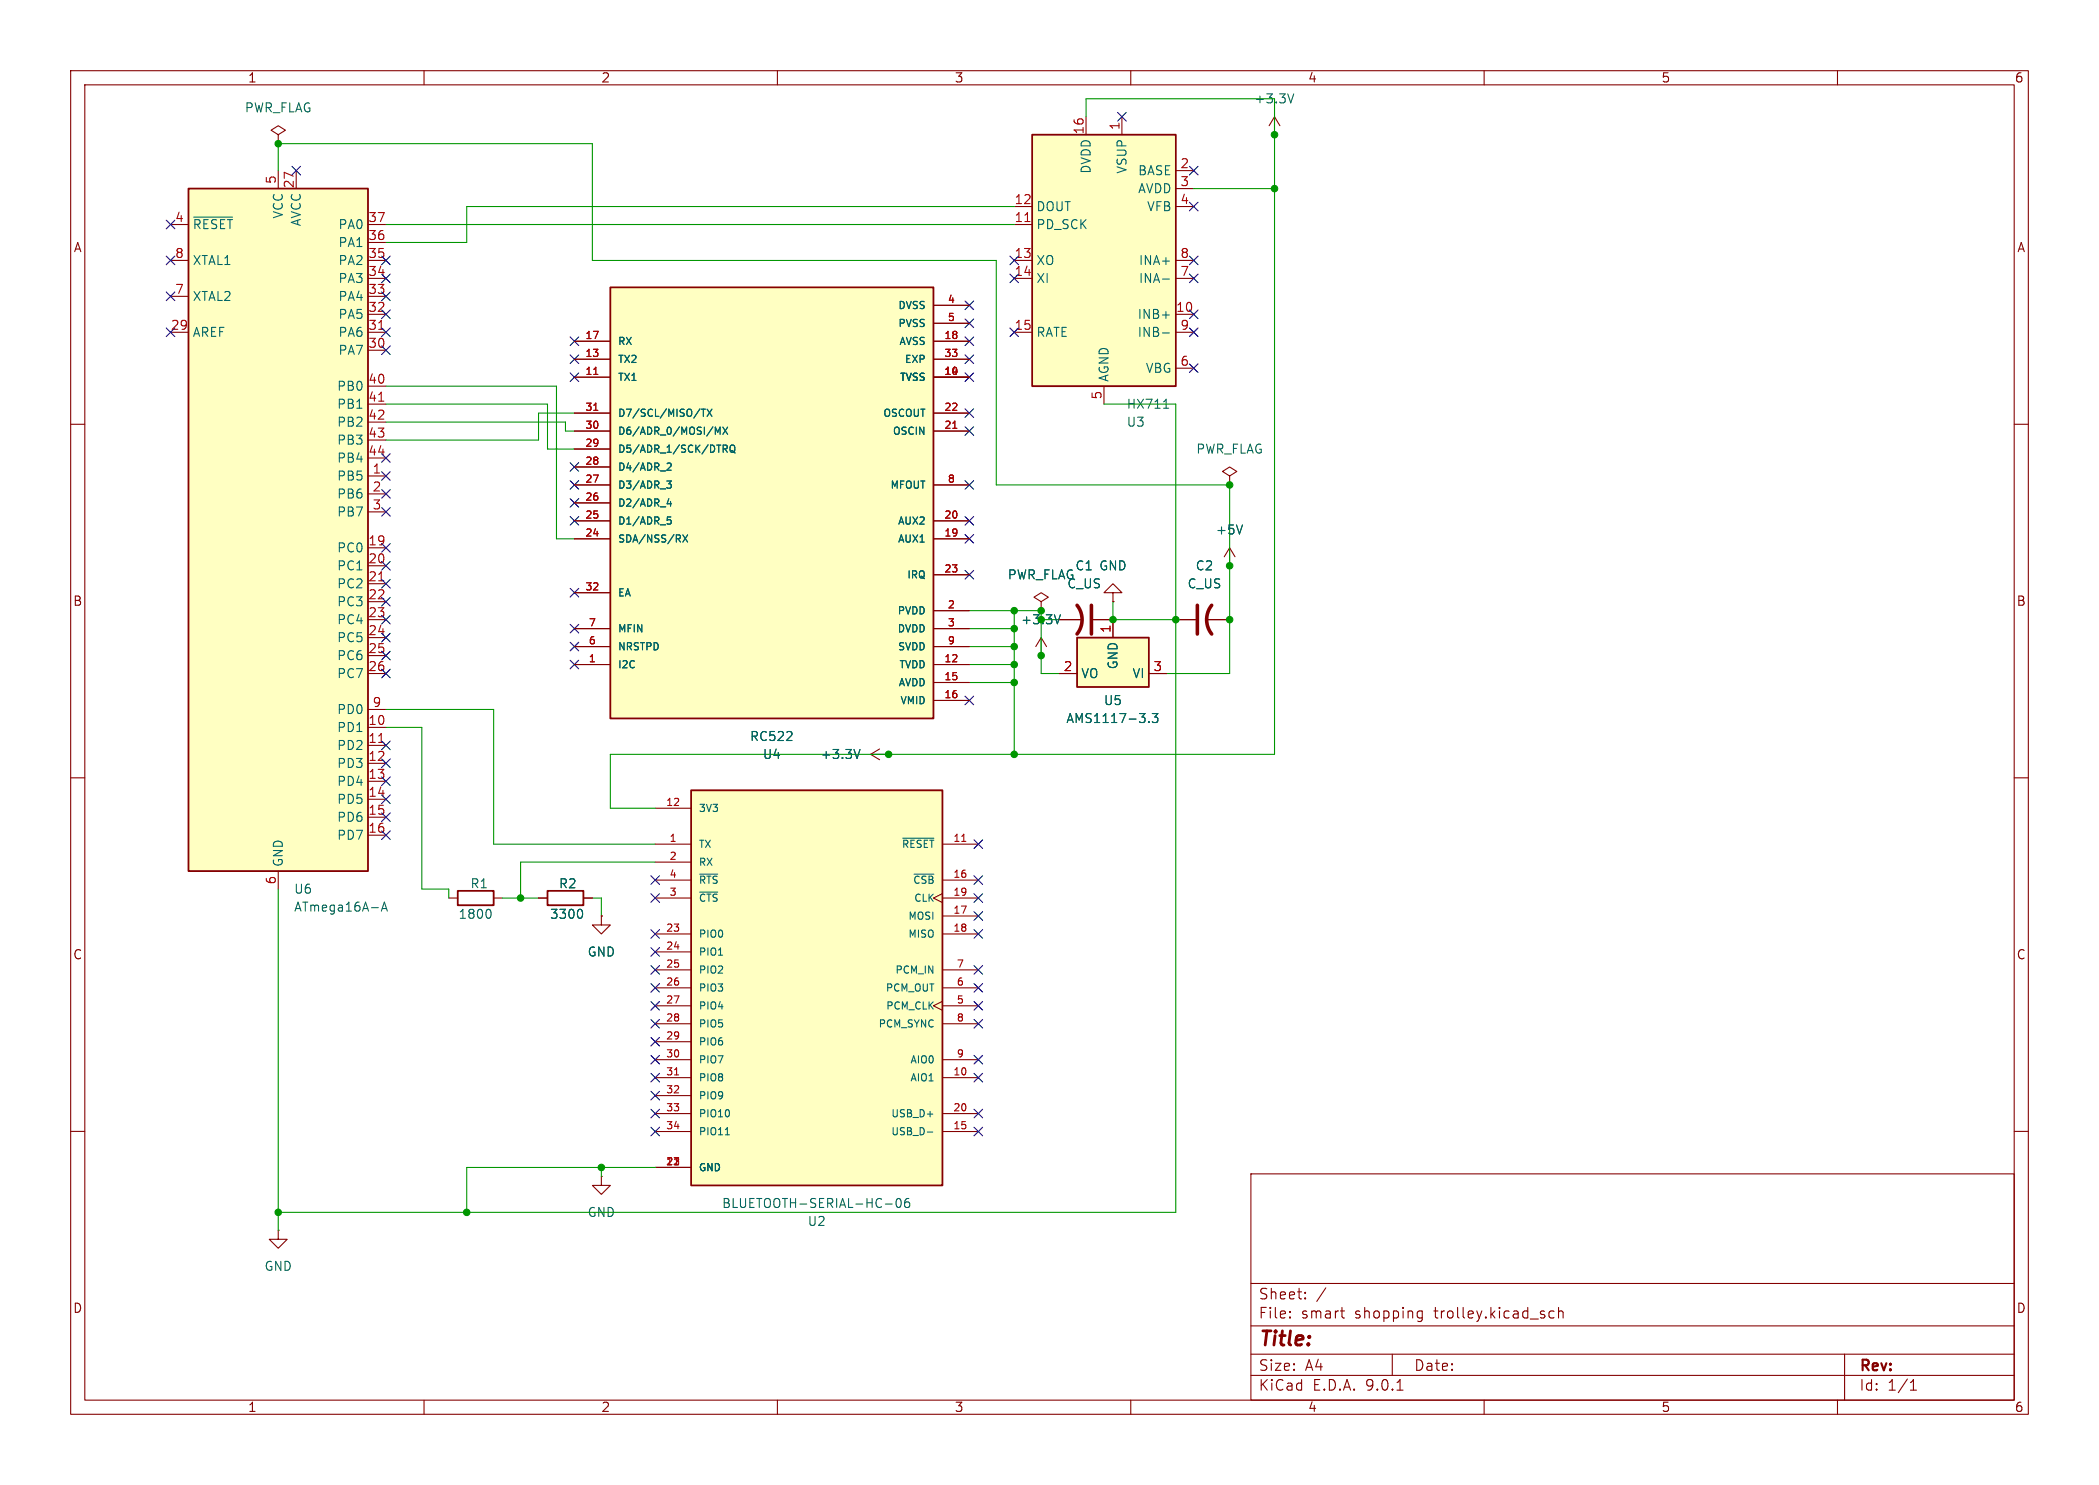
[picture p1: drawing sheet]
<svg xmlns="http://www.w3.org/2000/svg" width="297mm" height="210mm" viewBox="0 0 297 210" stroke-linecap="round" stroke-linejoin="round" font-family="sans-serif">
<g fill="none" stroke="#840000" stroke-width=".15">
<path d="M10 10h277v190h-277zM12 12h273v186h-273zM60 10v2M110 10v2M160 10v2M210 10v2M260 10v2M10 60h2M285 60h2M10 110h2M285 110h2M10 160h2"/>
<path d="M177 166h108v32h-108zM285 160h2M60 198v2M110 198v2M160 198v2M177 194.5h108M177 191.5h108M177 187.5h108M177 181.5h108M182.5 186.3h.1l-.1 .1M182.5 186.3v.1M182.5 185.5v.1"/>
<path d="M182.5 185.5h.1l-.1 .1M184.7 183.6v.1M184.7 183.6h-.1l.1 .1M184.7 182.8v.1M184.7 182.8h-.1l.1 .1M187.6 182.1l-1.3 2M189.7 185.4h.5M190 186.3l.2 .1M197 191.5v3M197.7 196.6h.8M200.8 185.4l.4 .1M201.2 186.3l-.4 .1"/>
<path d="M201.2 185.4v1.2a.41 .41 0 0 1-.5 .3M210 198v2M219.9 185.5l-.4-.1-.3 .3v.4l.1 .2 .2 .1 .4-.1M220.5 185.5a.37 .37 0 0 1 .7 .1v.8M220.5 184.9v1.5M260 198v2M261 191.5v6.5M270.3 196.6h.9M270.3 195.5l.4-.4v1.5"/>
</g>
<path d="M97.8 111.8h35.5v55.8h-35.5z" fill="#ffffc2"/>
<path d="M97.8 111.8h35.5v55.8h-35.5zM64.8 126h5v2h-5zM77.5 126h5v2h-5z" fill="none" stroke="#840000" stroke-width=".25"/>
<g fill="none" stroke="#840000" stroke-width=".15">
<path d="M39.4 19.1l1-.7-1-.6-1 .6 1 .7v1.2M39.4 20.3h.1M174 77.5l-.8 1.2M174 77.5l.8 1.2M174 77.5v2.5M166.4 87.6h2.8M170.7 87.6h3.3M174 80h.1M92.7 119.4h5.1M92.7 114.3h5.1M133.3 119.4h5.1M63.5 127h1.3"/>
<path d="M69.8 127h1.3M76.2 127h1.3M82.5 127h1.3M85.1 129.5v1.3h1.3l-1.3 1.3-1.3-1.3h1.3M85.1 129.5h.1M92.7 124.5h5.1M92.7 127h5.1M92.7 132.1h5.1M92.7 137.2h5.1M92.7 139.7h5.1M92.7 121.9h5.1M92.7 134.6h5.1"/>
<path d="M133.3 126.4l-1.2 .6 1.2 .6M133.3 124.5h5.1M133.3 127h5.1M133.3 129.5h5.1M133.3 132.1h5.1M133.3 137.2h5.1M133.3 139.7h5.1M92.7 142.2h5.1M92.7 144.8h5.1M92.7 149.9h5.1M92.7 152.4h5.1M92.7 157.5h5.1"/>
<path d="M92.7 147.3h5.1M92.7 154.9h5.1M133.3 141.6l-1.2 .6 1.2 .7M133.3 142.2h5.1M133.3 144.8h5.1M133.3 149.9h5.1M133.3 152.4h5.1M133.3 157.5h5.1M39.4 174v1.3h1.2l-1.2 1.2-1.3-1.2h1.3M39.4 174h.1M85.1 166.4v1.2h1.3l-1.3 1.3-1.3-1.3h1.3M85.1 166.4h.1"/>
<path d="M92.7 160h5.1M92.7 165.1h5.1M133.3 160h5.1"/>
</g>
<g fill="none" stroke="#006464" stroke-width=".15">
<path d="M175.8 74.2l-.4 1.3M127.7 118.5h4.4M69.2 128.6a.79 .79 0 0 1 0 1.3M82.1 128.6a.79 .79 0 0 1 0 1.3M99 123.6h2.6M99 126.2h2.6M129.3 123.6h2.8M131.2 157.6h.8M102.6 160.5h.6M125.3 170.3h.9M127 169.6l.1-.1a.69 .69 0 0 1 .3 1.1l-.2 .2a.69 .69 0 0 1-.3-1.2zM128.6 169.5a.5 .5 0 0 0-.6 .5v.5l.1 .2 .4 .1 .2-.2v-.4l-.1-.2h-.4l-.2 .2"/>
<path d="M131.2 160.1h.8"/>
</g>
<path d="M136.1 119h.6M95.4 152h.6" fill="none" stroke="#a90000" stroke-width=".15"/>
<path d="M169.4 85.6v4.1M171.4 85.6a3.3 3.3 0 0 0 0 4.1" fill="none" stroke="#840000" stroke-width=".51"/>
<path d="M86.4 40.6h45.7v61h-45.7z" fill="#ffffc2"/>
<path d="M86.4 40.6h45.7v61h-45.7z" fill="none" stroke="#840000" stroke-width=".25"/>
<g fill="none" stroke="#840000" stroke-width=".15">
<path d="M81.3 58.4h5.1M81.3 53.3h5.1M81.3 50.8h5.1M81.3 48.3h5.1M132.1 58.4h5.1M132.1 53.3h5.1M132.1 50.8h5.1M132.1 48.3h5.1M132.1 45.7h5.1M132.1 43.2h5.1M81.3 76.2h5.1M81.3 73.7h5.1"/>
<path d="M81.3 71.1h5.1M81.3 68.6h5.1M81.3 66h5.1M81.3 63.5h5.1M81.3 61h5.1M132.1 76.2h5.1M132.1 73.7h5.1M132.1 68.6h5.1M132.1 61h5.1M81.3 94h5.1M81.3 91.4h5.1M81.3 88.9h5.1"/>
<path d="M81.3 83.8h5.1M132.1 94h5.1M132.1 91.4h5.1M132.1 88.9h5.1M132.1 99.1h5.1M132.1 96.5h5.1M132.1 86.4h5.1M132.1 81.3h5.1M123.2 106.7l1.3 .7M123.2 106.7h2.5M124.5 105.9l-1.3 .8M125.7 106.7h.1"/>
</g>
<g fill="none" stroke="#006464" stroke-width=".15">
<path d="M99 57.8l-.8 1.3M99.2 57.9h.6M99.5 57.9v1M100.1 57.9l.6 1M100.7 57.9l-.6 1M94.3 68h.7l-.4 .4 .3 .1 .1 .3-.2 .2h-.3M94.4 73.1h.5M94.5 73.5h.3l.2 .2-.1 .3-.4 .1M94.5 65.5h.4l.1 .3-.7 .7h.7M94.6 70.5l-.2 .7h.6M94.9 70.9v.7M96.6 75.6l.7 1.1"/>
<path d="M97.3 75.6l-.7 1.1M101.2 61.4v-1l.4 .7 .3-.7v1M102.3 60.4l.7 1M102.3 63.5l.5-.1 .1-.1v-.3l-.6-.1v1.1M102.6 63.5l.3 .5M103 60.4l-.7 1M103.4 63l.1-.1a.34 .34 0 0 1 .5 .4v.3a.34 .34 0 0 1-.4 .4 .34 .34 0 0 1-.3-.4v-.3zM103.5 63.7l.5 .4M121.7 106l-.4 1.3"/>
</g>
<path d="M84 58h.6M84 53h.6M134.8 60.6h.6" fill="none" stroke="#a90000" stroke-width=".15"/>
<path d="M26.7 26.7h25.4v96.5h-25.4z" fill="#ffffc2"/>
<path d="M26.7 26.7h25.4v96.5h-25.4z" fill="none" stroke="#840000" stroke-width=".25"/>
<g fill="none" stroke="#840000" stroke-width=".15">
<path d="M24.1 31.8h2.6M24.1 36.8h2.6M39.4 24.1v2.6M41.9 24.1v2.6M52.1 31.8h2.5M52.1 36.8h2.5M52.1 34.3h2.5M52.1 39.4h2.5M24.1 41.9h2.6M24.1 47h2.6M52.1 41.9h2.5M52.1 47h2.5"/>
<path d="M52.1 44.5h2.5M52.1 49.5h2.5M52.1 54.6h2.5M52.1 57.2h2.5M52.1 59.7h2.5M52.1 62.2h2.5M52.1 64.8h2.5M52.1 67.3h2.5M52.1 69.9h2.5M52.1 72.4h2.5M52.1 77.5h2.5M174 67.3l1-.6-1-.7-1 .7 1 .6v1.3"/>
<path d="M174 68.6h.1M52.1 80h2.5M52.1 82.6h2.5M52.1 85.1h2.5M52.1 87.6h2.5M52.1 90.2h2.5M52.1 92.7h2.5M52.1 95.3h2.5M52.1 100.3h2.5M52.1 102.9h2.5M52.1 105.4h2.5M52.1 108h2.5"/>
<path d="M52.1 110.5h2.5M52.1 113h2.5M52.1 115.6h2.5M52.1 118.1h2.5M39.4 123.2v2.5"/>
</g>
<path d="M27.4 30.7h5.5M54 128.8l.4-1.2 .4 1.2M54.1 128.5h.6" fill="none" stroke="#006464" stroke-width=".15"/>
<path d="M53.6 46.6h.7M53.6 56.7h.7M53.6 82.1h.7M53.6 105h.7" fill="none" stroke="#a90000" stroke-width=".15"/>
<path d="M152.4 90.2h10.2v7h-10.2z" fill="#ffffc2"/>
<path d="M152.4 90.2h10.2v7h-10.2z" fill="none" stroke="#840000" stroke-width=".25"/>
<path d="M147.3 92.7h.1M147.3 85.1l1-.6-1-.7-1 .7 1 .6v1.3M147.3 86.4h.1M147.3 90.2l-.7 1.2M147.3 90.2l.8 1.2M147.3 90.2v2.5M149.9 95.3h2.5M157.5 87.6v2.6M162.6 95.3h2.5" fill="none" stroke="#840000" stroke-width=".15"/>
<path d="M150 86.9l-.4 1.3M162.6 102.1v.1M163 100.9h.8l-.4 .5 .4 .1v.6l-.2 .1h-.4l-.2-.1" fill="none" stroke="#006464" stroke-width=".15"/>
<path d="M146 19.1h20.4v35.5h-20.4z" fill="#ffffc2"/>
<path d="M146 19.1h20.4v35.5h-20.4z" fill="none" stroke="#840000" stroke-width=".25"/>
<g fill="none" stroke="#840000" stroke-width=".15">
<path d="M153.7 16.5v2.6M158.7 16.5v2.6M180.3 19.1h.1M180.3 16.5l-.7 1.3M180.3 16.5l.8 1.3M180.3 16.5v2.6M143.5 29.2h2.5M143.5 36.8h2.5M143.5 39.4h2.5M143.5 31.8h2.5M166.4 24.1h2.5M166.4 26.7h2.5"/>
<path d="M166.4 29.2h2.5M166.4 36.8h2.5M166.4 39.4h2.5M81.3 58.4h5.1M81.3 53.3h5.1M81.3 50.8h5.1M81.3 48.3h5.1M132.1 58.4h5.1M132.1 53.3h5.1M132.1 50.8h5.1M132.1 48.3h5.1M132.1 45.7h5.1"/>
<path d="M132.1 43.2h5.1M143.5 47h2.5M156.2 54.6v2.6M166.4 44.5h2.5M166.4 47h2.5M166.4 52.1h2.5M81.3 76.2h5.1M81.3 73.7h5.1M81.3 71.1h5.1M81.3 68.6h5.1M81.3 66h5.1M81.3 63.5h5.1"/>
<path d="M81.3 61h5.1M132.1 76.2h5.1M132.1 73.7h5.1M132.1 68.6h5.1M132.1 61h5.1M81.3 94h5.1M81.3 91.4h5.1M81.3 88.9h5.1M81.3 83.8h5.1M132.1 94h5.1M132.1 91.4h5.1M132.1 88.9h5.1"/>
<path d="M132.1 99.1h5.1M132.1 96.5h5.1M132.1 86.4h5.1M132.1 81.3h5.1M147.3 86.4h.1M147.3 92.7h.1M149.9 87.6h3.3M149.9 95.3h2.5M154.7 87.6h2.8v2.6M157.5 83.8h1.2l-1.2-1.2-1.3 1.2h1.3v1.3M157.5 85.1h.1M162.6 95.3h2.5"/>
<path d="M166.4 87.6h2.8M170.7 87.6h3.3M174 80h.1M125.7 106.7h.1M76.2 127h1.3M82.5 127h1.3M85.1 129.5h.1"/>
</g>
<g fill="none" stroke="#006464" stroke-width=".15">
<path d="M183.1 13.3l-.5 1.2M164.5 39.5h1M99 57.8l-.8 1.3M99.2 57.9h.6M99.5 57.9v1M100.1 57.9l.6 1M100.7 57.9l-.6 1M164.5 44.5h1M164.5 47.1h1M164.6 57.7h.8M94.3 68h.7l-.4 .4 .3 .1 .1 .3-.2 .2h-.3M94.4 73.1h.5"/>
<path d="M94.5 73.5h.3l.2 .2-.1 .3-.4 .1M94.5 65.5h.4l.1 .3-.7 .7h.7M94.6 70.5l-.2 .7h.6M94.9 70.9v.7M96.6 75.6l.7 1.1M97.3 75.6l-.7 1.1M101.2 61.4v-1l.4 .7 .3-.7v1M102.3 60.4l.7 1M102.3 63.5l.5-.1 .1-.1v-.3l-.6-.1v1.1M102.6 63.5l.3 .5M103 60.4l-.7 1M103.4 63l.1-.1a.34 .34 0 0 1 .5 .4v.3a.34 .34 0 0 1-.4 .4 .34 .34 0 0 1-.3-.4v-.3z"/>
<path d="M103.5 63.7l.5 .4M175.8 74.2l-.4 1.3M150 86.9l-.4 1.3M121.7 106l-.4 1.3M162.6 102.1v.1M163 100.9h.8l-.4 .5 .4 .1v.6l-.2 .1h-.4l-.2-.1M82.1 128.6a.79 .79 0 0 1 0 1.3"/>
</g>
<path d="M145 31.3h.7M84 58h.6M84 53h.6M134.8 60.6h.6" fill="none" stroke="#a90000" stroke-width=".15"/>
<path d="M152.4 85.6a3.3 3.3 0 0 1 0 4.1M154.4 85.6v4.1" fill="none" stroke="#840000" stroke-width=".51"/>
<g fill="none" stroke="#009600" stroke-width=".15">
<path d="M153.7 16.5v-2.5h26.6v92.7h-93.9v7.6h6.3M39.4 24.1v-3.8h44.4v16.5h57.2v31.8h33v26.7h-8.9M54.6 31.8h88.9M143.5 29.2h-77.5v5.1h-11.4M168.9 26.7h11.4M54.6 54.6h24.1v21.6h2.6M54.6 57.2h22.9v6.3h3.8M54.6 59.7h25.4v1.3h1.3M81.3 58.4h-5.1v3.8h-21.6M156.2 57.2h10.2v114.3h-127M137.2 86.4h10.1v8.9h2.6M137.2 94h6.3"/>
<path d="M137.2 96.5h6.3M137.2 88.9h6.3M137.2 91.4h6.3M143.5 86.4v20.3M147.3 87.6h2.6M157.5 85.1v2.5h8.9M54.6 102.9h5.1v22.8h3.8v1.3M54.6 100.3h15.2v19.1h22.9M39.4 125.7v48.3M71.1 127h5.1M83.8 127h1.3v2.5M92.7 121.9h-19v5.1"/>
<path d="M85.1 165.1v1.3M92.7 165.1h-26.7v6.4"/>
</g>
<g fill="none" stroke="#000084" stroke-width=".15">
<path d="M158.1 15.9l1.3 1.2M159.4 15.9l-1.3 1.2M23.5 36.2l1.2 1.2M23.5 31.1l1.2 1.3M24.7 36.2l-1.2 1.2M24.7 31.1l-1.2 1.3M41.3 23.5l1.2 1.2M42.5 23.5l-1.2 1.2M54 38.8l1.2 1.2M54 36.2l1.2 1.2M55.2 38.8l-1.2 1.2M55.2 36.2l-1.2 1.2"/>
<path d="M142.9 38.8l1.2 1.2M142.9 36.2l1.2 1.2M144.1 38.8l-1.2 1.2M144.1 36.2l-1.2 1.2M168.3 36.2l1.2 1.2M168.3 28.6l1.2 1.2M168.3 23.5l1.2 1.2M168.3 38.8l1.2 1.2M169.5 36.2l-1.2 1.2M169.5 28.6l-1.2 1.2M169.5 23.5l-1.2 1.2M169.5 38.8l-1.2 1.2"/>
<path d="M23.5 46.4l1.2 1.2M23.5 41.3l1.2 1.2M24.7 46.4l-1.2 1.2M24.7 41.3l-1.2 1.2M54 48.9l1.2 1.2M54 41.3l1.2 1.2M54 46.4l1.2 1.2M54 43.8l1.2 1.3M55.2 48.9l-1.2 1.2M55.2 41.3l-1.2 1.2M55.2 46.4l-1.2 1.2M55.2 43.8l-1.2 1.3"/>
<path d="M80.7 52.7l1.2 1.2M80.7 47.7l1.2 1.2M80.7 50.2l1.2 1.2M81.9 50.2l-1.2 1.2M81.9 52.7l-1.2 1.2M81.9 47.7l-1.2 1.2M136.6 52.7l1.2 1.2M136.6 50.2l1.2 1.2M136.6 45.1l1.2 1.2M136.6 57.8l1.2 1.2M136.6 47.7l1.2 1.2M136.6 42.6l1.2 1.2"/>
<path d="M137.8 45.1l-1.2 1.2M137.8 52.7l-1.2 1.2M137.8 42.6l-1.2 1.2M137.8 50.2l-1.2 1.2M137.8 57.8l-1.2 1.2M137.8 47.7l-1.2 1.2M142.9 46.4l1.2 1.2M144.1 46.4l-1.2 1.2M168.3 43.8l1.2 1.3M168.3 51.5l1.2 1.2M168.3 46.4l1.2 1.2M169.5 43.8l-1.2 1.3"/>
<path d="M169.5 51.5l-1.2 1.2M169.5 46.4l-1.2 1.2M54 76.9l1.2 1.2M54 79.4l1.2 1.2M54 64.2l1.2 1.2M54 66.7l1.2 1.2M54 69.2l1.2 1.3M54 71.8l1.2 1.2M55.2 76.9l-1.2 1.2M55.2 79.4l-1.2 1.2M55.2 64.2l-1.2 1.2M55.2 66.7l-1.2 1.2"/>
<path d="M55.2 69.2l-1.2 1.3M55.2 71.8l-1.2 1.2M80.7 65.4l1.2 1.2M80.7 68l1.2 1.2M80.7 73.1l1.2 1.2M80.7 70.5l1.2 1.2M81.9 65.4l-1.2 1.2M81.9 68l-1.2 1.2M81.9 73.1l-1.2 1.2M81.9 70.5l-1.2 1.2M136.6 75.6l1.2 1.2M136.6 73.1l1.2 1.2"/>
<path d="M136.6 68l1.2 1.2M136.6 60.4l1.2 1.2M137.8 75.6l-1.2 1.2M137.8 73.1l-1.2 1.2M137.8 68l-1.2 1.2M137.8 60.4l-1.2 1.2M54 92.1l1.2 1.2M54 94.6l1.2 1.3M54 84.5l1.2 1.2M54 81.9l1.2 1.3M54 87l1.2 1.2M54 89.6l1.2 1.2"/>
<path d="M55.2 92.1l-1.2 1.2M55.2 94.6l-1.2 1.3M55.2 84.5l-1.2 1.2M55.2 81.9l-1.2 1.3M55.2 87l-1.2 1.2M55.2 89.6l-1.2 1.2M80.7 90.8l1.2 1.2M80.7 88.3l1.2 1.2M80.7 93.4l1.2 1.2M80.7 83.2l1.2 1.2M81.9 88.3l-1.2 1.2M81.9 83.2l-1.2 1.2"/>
<path d="M81.9 90.8l-1.2 1.2M81.9 93.4l-1.2 1.2M136.6 98.5l1.2 1.2M136.6 80.7l1.2 1.2M137.8 98.5l-1.2 1.2M137.8 80.7l-1.2 1.2M54 104.8l1.2 1.2M54 117.5l1.2 1.2M54 115l1.2 1.2M54 109.9l1.2 1.2M54 107.3l1.2 1.3M54 112.4l1.2 1.2"/>
<path d="M55.2 104.8l-1.2 1.2M55.2 117.5l-1.2 1.2M55.2 115l-1.2 1.2M55.2 109.9l-1.2 1.2M55.2 107.3l-1.2 1.3M55.2 112.4l-1.2 1.2M137.8 118.8l1.2 1.2M139 118.8l-1.2 1.2M92.1 139.1l1.2 1.2M92.1 136.6l1.2 1.2M92.1 134l1.2 1.2M92.1 131.5l1.2 1.2"/>
<path d="M92.1 126.4l1.2 1.2M92.1 123.9l1.2 1.2M93.3 139.1l-1.2 1.2M93.3 136.6l-1.2 1.2M93.3 134l-1.2 1.2M93.3 131.5l-1.2 1.2M93.3 126.4l-1.2 1.2M93.3 123.9l-1.2 1.2M137.8 126.4l1.2 1.2M137.8 131.5l1.2 1.2M137.8 128.9l1.2 1.2M137.8 123.9l1.2 1.2"/>
<path d="M137.8 139.1l1.2 1.2M137.8 136.6l1.2 1.2M139 126.4l-1.2 1.2M139 131.5l-1.2 1.2M139 128.9l-1.2 1.2M139 123.9l-1.2 1.2M139 139.1l-1.2 1.2M139 136.6l-1.2 1.2M92.1 144.2l1.2 1.2M92.1 141.6l1.2 1.2M92.1 149.3l1.2 1.2M92.1 146.7l1.2 1.2"/>
<path d="M92.1 151.8l1.2 1.2M92.1 159.4l1.2 1.2M92.1 154.3l1.2 1.2M92.1 156.9l1.2 1.2M93.3 144.2l-1.2 1.2M93.3 141.6l-1.2 1.2M93.3 149.3l-1.2 1.2M93.3 146.7l-1.2 1.2M93.3 151.8l-1.2 1.2M93.3 159.4l-1.2 1.2M93.3 154.3l-1.2 1.2M93.3 156.9l-1.2 1.2"/>
<path d="M137.8 151.8l1.2 1.2M137.8 156.9l1.2 1.2M137.8 144.2l1.2 1.2M137.8 159.4l1.2 1.2M137.8 149.3l1.2 1.2M137.8 141.6l1.2 1.2M139 151.8l-1.2 1.2M139 156.9l-1.2 1.2M139 144.2l-1.2 1.2M139 159.4l-1.2 1.2M139 149.3l-1.2 1.2M139 141.6l-1.2 1.2"/>
</g>
<g fill="#009600" stroke="#009600" stroke-width=".15">
<circle cx="147.3" cy="92.7" r=".46"/>
<circle cx="143.5" cy="88.9" r=".46"/>
<circle cx="166.4" cy="87.6" r=".46"/>
<circle cx="157.5" cy="87.6" r=".46"/>
<circle cx="143.5" cy="86.4" r=".46"/>
<circle cx="147.3" cy="86.4" r=".46"/>
<circle cx="143.5" cy="106.7" r=".46"/>
<circle cx="125.7" cy="106.7" r=".46"/>
<circle cx="143.5" cy="91.4" r=".46"/>
<circle cx="143.5" cy="94" r=".46"/>
<circle cx="143.5" cy="96.5" r=".46"/>
<circle cx="66" cy="171.5" r=".46"/>
<circle cx="39.4" cy="171.5" r=".46"/>
<circle cx="73.7" cy="127" r=".46"/>
<circle cx="180.3" cy="19.1" r=".46"/>
<circle cx="180.3" cy="26.7" r=".46"/>
<circle cx="174" cy="87.6" r=".46"/>
<circle cx="174" cy="80" r=".46"/>
<circle cx="174" cy="68.6" r=".46"/>
<circle cx="85.1" cy="165.1" r=".46"/>
<circle cx="39.4" cy="20.3" r=".46"/>
</g>
<text font-size="2.8" fill="#840000" x="178" y="190.9">Title:</text>
<g font-size="2.1" fill="#840000">
<text x="178" y="184">Sheet:</text>
<text x="178" y="186.7">File:</text>
<text x="184.1" y="186.7">smart</text>
<text x="191.7" y="186.7">shopping</text>
<text x="203.1" y="186.7">trolley.kicad_sch</text>
<text x="178" y="196.9">KiCad</text>
<text x="178" y="194.1">Size:</text>
<text x="184.7" y="194.1">A4</text>
<text x="185.7" y="196.9">E.D.A.</text>
<text x="193.3" y="196.9">9.0.1</text>
<text x="200" y="194.1">Date:</text>
<text x="263" y="194.3">Rev:</text>
<text x="263" y="196.9">Id:</text>
<text x="267.1" y="196.9">1/1</text>
</g>
<g font-size="1.8" fill="#840000">
<text x="35" y="11.9">1</text>
<text x="85" y="11.9">2</text>
<text x="135" y="11.9">3</text>
<text x="185" y="11.9">4</text>
<text x="235" y="11.9">5</text>
<text x="285" y="11.9">6</text>
<text x="10.3" y="35.9">A</text>
<text x="285.3" y="35.9">A</text>
<text x="10.3" y="85.9">B</text>
<text x="285.3" y="85.9">B</text>
<text x="10.3" y="135.9">C</text>
<text x="285.3" y="135.9">C</text>
<text x="10.3" y="185.9">D</text>
<text x="285.3" y="185.9">D</text>
<text x="35" y="199.9">1</text>
<text x="85" y="199.9">2</text>
<text x="135" y="199.9">3</text>
<text x="185" y="199.9">4</text>
<text x="235" y="199.9">5</text>
<text x="285" y="199.9">6</text>
</g>
<g font-size="1.8" fill="#006464">
<text x="34.6" y="16.1">PWR_FLAG</text>
<text x="177.4" y="14.8">+3.3V</text>
<text x="154.5" y="24.7" transform="rotate(-90 154.5 24.7)">DVDD</text>
<text x="159.6" y="24.7" transform="rotate(-90 159.6 24.7)">VSUP</text>
<text x="160.9" y="27.5">AVDD</text>
<text x="160.9" y="25">BASE</text>
<text x="27.2" y="32.6">~{RESET}</text>
<text x="40.2" y="31" transform="rotate(-90 40.2 31)">VCC</text>
<text x="42.8" y="32.1" transform="rotate(-90 42.8 32.1)">AVCC</text>
<text x="47.8" y="32.6">PA0</text>
<text x="47.8" y="35.2">PA1</text>
<text x="146.6" y="30.1">DOUT</text>
<text x="146.6" y="32.6">PD_SCK</text>
<text x="162.2" y="30.1">VFB</text>
<text x="27.2" y="37.7">XTAL1</text>
<text x="47.8" y="37.7">PA2</text>
<text x="47.8" y="40.2">PA3</text>
<text x="146.6" y="37.7">XO</text>
<text x="146.6" y="40.2">XI</text>
<text x="161.1" y="37.7">INA+</text>
<text x="161.1" y="40.2">INA-</text>
<text x="27.2" y="42.8">XTAL2</text>
<text x="27.2" y="47.9">AREF</text>
<text x="47.8" y="42.8">PA4</text>
<text x="47.8" y="45.3">PA5</text>
<text x="47.8" y="47.9">PA6</text>
<text x="146.6" y="47.9">RATE</text>
<text x="160.9" y="45.3">INB+</text>
<text x="160.9" y="47.9">INB-</text>
<text x="47.8" y="50.4">PA7</text>
<text x="162" y="52.9">VBG</text>
<text x="47.6" y="55.5">PB0</text>
<text x="47.6" y="58">PB1</text>
<text x="157.1" y="54.1" transform="rotate(-90 157.1 54.1)">AGND</text>
<text x="159.3" y="58">HX711</text>
<text x="47.6" y="60.6">PB2</text>
<text x="47.6" y="63.1">PB3</text>
<text x="47.6" y="65.6">PB4</text>
<text x="159.3" y="60.6">U3</text>
<text x="169.2" y="64.4">PWR_FLAG</text>
<text x="47.6" y="68.2">PB5</text>
<text x="47.6" y="70.7">PB6</text>
<text x="47.6" y="73.3">PB7</text>
<text x="172" y="75.8">+5V</text>
<text x="47.6" y="78.3">PC0</text>
<text x="47.6" y="80.9">PC1</text>
<text x="47.6" y="83.4">PC2</text>
<text x="142.5" y="82.1">PWR_FLAG</text>
<text x="150.9" y="83.4">C_US</text>
<text x="152.1" y="80.9">C1 GND</text>
<text x="167.9" y="83.4">C_US</text>
<text x="169.1" y="80.9">C2</text>
<text x="47.6" y="86">PC3</text>
<text x="47.6" y="88.5">PC4</text>
<text x="47.6" y="91">PC5</text>
<text x="47.6" y="93.6">PC6</text>
<text x="158.3" y="94.8" transform="rotate(-90 158.3 94.8)">GND</text>
<text x="47.6" y="96.1">PC7</text>
<text x="47.6" y="101.2">PD0</text>
<text x="152.9" y="96.1">VO</text>
<text x="156.1" y="99.9">U5</text>
<text x="160.2" y="96.1">VI</text>
<text x="47.6" y="103.7">PD1</text>
<text x="47.6" y="106.3">PD2</text>
<text x="106" y="105">RC522</text>
<text x="107.8" y="107.5">U4</text>
<text x="116" y="107.5">+3.3V</text>
<text x="150.8" y="102.5">AMS1117-3.3</text>
<text x="47.6" y="108.8">PD3</text>
<text x="47.6" y="111.4">PD4</text>
<text x="47.6" y="113.9">PD5</text>
<text x="47.6" y="116.4">PD6</text>
<text x="47.6" y="119">PD7</text>
<text x="40.2" y="122.7" transform="rotate(-90 40.2 122.7)">GND</text>
<text x="66.5" y="125.8">R1</text>
<text x="79" y="125.8">R2</text>
<text x="41.5" y="129.1">ATmega16A-A</text>
<text x="41.5" y="126.6">U6</text>
<text x="64.8" y="130.1">1800</text>
<text x="77.7" y="130.1">3300</text>
<text x="83.1" y="135.5">GND</text>
<text x="83.1" y="172.3">GND</text>
<text x="102.1" y="171">BLUETOOTH-SERIAL-HC-06</text>
<text x="114.2" y="173.6">U2</text>
<text x="37.3" y="179.9">GND</text>
</g>
<g font-size="1.8" fill="#a90000">
<text x="153.4" y="19.1" transform="rotate(-90 153.4 19.1)">16</text>
<text x="158.5" y="18.5" transform="rotate(-90 158.5 18.5)">1</text>
<text x="166.9" y="23.9">2</text>
<text x="39.1" y="26.1" transform="rotate(-90 39.1 26.1)">5</text>
<text x="41.7" y="26.7" transform="rotate(-90 41.7 26.7)">27</text>
<text x="143.5" y="29">12</text>
<text x="166.9" y="26.4">3</text>
<text x="166.9" y="29">4</text>
<text x="24.7" y="31.5">4</text>
<text x="52" y="31.5">37</text>
<text x="52" y="34">36</text>
<text x="143.5" y="31.5">11</text>
<text x="24.7" y="36.6">8</text>
<text x="24.7" y="41.7">7</text>
<text x="52" y="36.6">35</text>
<text x="52" y="39.1">34</text>
<text x="52" y="41.7">33</text>
<text x="143.5" y="36.6">13</text>
<text x="143.5" y="39.1">14</text>
<text x="166.9" y="36.6">8</text>
<text x="166.9" y="39.1">7</text>
<text x="24.1" y="46.7">29</text>
<text x="52" y="44.2">32</text>
<text x="52" y="46.7">31</text>
<text x="143.5" y="46.7">15</text>
<text x="166.3" y="44.2">10</text>
<text x="166.9" y="46.7">9</text>
<text x="52" y="49.3">30</text>
<text x="166.9" y="51.8">6</text>
<text x="52" y="54.4">40</text>
<text x="52" y="56.9">41</text>
<text x="52" y="59.4">42</text>
<text x="156" y="56.6" transform="rotate(-90 156 56.6)">5</text>
<text x="52" y="62">43</text>
<text x="52" y="64.5">44</text>
<text x="52.6" y="67.1">1</text>
<text x="52.6" y="69.6">2</text>
<text x="52" y="77.2">19</text>
<text x="52.6" y="72.1">3</text>
<text x="52" y="79.8">20</text>
<text x="52" y="82.3">21</text>
<text x="52" y="84.8">22</text>
<text x="52" y="87.4">23</text>
<text x="52" y="89.9">24</text>
<text x="157.2" y="89.6" transform="rotate(-90 157.2 89.6)">1</text>
<text x="52" y="92.5">25</text>
<text x="52" y="95">26</text>
<text x="150.4" y="95">2</text>
<text x="163.1" y="95">3</text>
<text x="52.6" y="100.1">9</text>
<text x="52" y="102.6">10</text>
<text x="52" y="105.2">11</text>
<text x="52" y="107.7">12</text>
<text x="52" y="110.2">13</text>
<text x="52" y="112.8">14</text>
<text x="52" y="115.3">15</text>
<text x="52" y="117.9">16</text>
<text x="39.1" y="125.2" transform="rotate(-90 39.1 125.2)">6</text>
</g>
<text font-size="1.8" fill="#009600" x="144.4" y="88.5">+3.3V</text>
<g font-size="1.4" fill="#006464">
<text x="127" y="46.5">PVSS</text>
<text x="127" y="43.9">DVSS</text>
<text x="87.4" y="51.5">TX2</text>
<text x="87.4" y="49">RX</text>
<text x="127.1" y="49">AVSS</text>
<text x="127.9" y="51.5">EXP</text>
<text x="87.4" y="59.2">D7/SCL/MISO/TX</text>
<text x="87.4" y="54.1">TX1</text>
<text x="124.9" y="59.2">OSCOUT</text>
<text x="127.2" y="54.1">TVSS</text>
<text x="87.4" y="64.2">D5/ADR_1/SCK/DTRQ</text>
<text x="87.4" y="61.7">D6/ADR_0/MOSI/MX</text>
<text x="126.2" y="61.7">OSCIN</text>
<text x="87.4" y="71.9">D2/ADR_4</text>
<text x="87.4" y="69.3">D3/ADR_3</text>
<text x="87.4" y="66.8">D4/ADR_2</text>
<text x="125.9" y="69.3">MFOUT</text>
<text x="87.4" y="76.9">SDA/NSS/RX</text>
<text x="87.4" y="74.4">D1/ADR_5</text>
<text x="126.9" y="76.9">AUX1</text>
<text x="126.9" y="74.4">AUX2</text>
<text x="128.2" y="82">IRQ</text>
<text x="87.4" y="89.6">MFIN</text>
<text x="87.4" y="84.6">EA</text>
<text x="126.9" y="89.6">DVDD</text>
<text x="126.9" y="87.1">PVDD</text>
<text x="87.4" y="94.7">I2C</text>
<text x="87.4" y="92.2">NRSTPD</text>
<text x="126.9" y="92.2">SVDD</text>
<text x="127.1" y="94.7">TVDD</text>
<text x="127" y="97.3">AVDD</text>
<text x="127.3" y="99.8">VMID</text>
<text x="98.8" y="115">3V3</text>
<text x="98.8" y="120.1">TX</text>
<text x="98.8" y="122.7">RX</text>
<text x="98.8" y="125.2">~{RTS}</text>
<text x="127.5" y="120.1">~{RESET}</text>
<text x="129.1" y="125.2">~{CSB}</text>
<text x="98.8" y="127.7">~{CTS}</text>
<text x="128.4" y="130.3">MOSI</text>
<text x="129.2" y="127.7">CLK</text>
<text x="98.8" y="132.8">PIO0</text>
<text x="98.8" y="135.4">PIO1</text>
<text x="98.8" y="137.9">PIO2</text>
<text x="126.6" y="137.9">PCM_IN</text>
<text x="128.4" y="132.8">MISO</text>
<text x="98.8" y="140.4">PIO3</text>
<text x="98.8" y="143">PIO4</text>
<text x="125.2" y="140.4">PCM_OUT</text>
<text x="125.3" y="143">PCM_CLK</text>
<text x="98.8" y="145.5">PIO5</text>
<text x="98.8" y="148.1">PIO6</text>
<text x="124.2" y="145.5">PCM_SYNC</text>
<text x="98.8" y="150.6">PIO7</text>
<text x="98.8" y="153.1">PIO8</text>
<text x="98.8" y="155.7">PIO9</text>
<text x="128.7" y="150.6">AIO0</text>
<text x="128.7" y="153.1">AIO1</text>
<text x="98.8" y="158.2">PIO10</text>
<text x="98.8" y="160.8">PIO11</text>
<text x="126" y="158.2">USB_D+</text>
<text x="126" y="160.8">USB_D-</text>
<text x="98.8" y="165.8">GND</text>
</g>
<g font-size="1.4" fill="#a90000">
<text x="134" y="45.5">5</text>
<text x="134" y="42.9">4</text>
<text x="82.7" y="53.1">11</text>
<text x="82.7" y="50.5">13</text>
<text x="82.7" y="48">17</text>
<text x="133.5" y="53.1">10</text>
<text x="133.5" y="50.5">33</text>
<text x="133.5" y="48">18</text>
<text x="134.3" y="53.1">4</text>
<text x="82.7" y="58.2">31</text>
<text x="133.5" y="58.2">22</text>
<text x="82.7" y="65.8">28</text>
<text x="82.7" y="63.2">29</text>
<text x="82.7" y="60.7">30</text>
<text x="133.5" y="60.7">21</text>
<text x="82.7" y="70.9">26</text>
<text x="82.7" y="68.3">27</text>
<text x="134" y="68.3">8</text>
<text x="82.7" y="75.9">24</text>
<text x="82.7" y="73.4">25</text>
<text x="133.5" y="75.9">19</text>
<text x="133.5" y="73.4">20</text>
<text x="82.7" y="83.6">32</text>
<text x="133.5" y="81">23</text>
<text x="83.2" y="88.6">7</text>
<text x="134" y="88.6">3</text>
<text x="134" y="86.1">2</text>
<text x="83.2" y="93.7">1</text>
<text x="83.2" y="91.2">6</text>
<text x="133.5" y="93.7">12</text>
<text x="134" y="91.2">9</text>
<text x="133.5" y="98.8">16</text>
<text x="133.5" y="96.3">15</text>
<text x="94.2" y="114">12</text>
<text x="94.6" y="119.1">1</text>
<text x="134.8" y="119.1">11</text>
<text x="94.6" y="121.7">2</text>
<text x="94.6" y="124.2">4</text>
<text x="134.8" y="124.2">16</text>
<text x="94.2" y="131.8">23</text>
<text x="94.6" y="126.7">3</text>
<text x="134.8" y="126.7">19</text>
<text x="134.8" y="129.3">17</text>
<text x="134.8" y="131.8">18</text>
<text x="94.2" y="134.4">24</text>
<text x="94.2" y="136.9">25</text>
<text x="135.3" y="136.9">7</text>
<text x="94.2" y="139.4">26</text>
<text x="94.2" y="142">27</text>
<text x="135.3" y="139.4">6</text>
<text x="135.3" y="142">5</text>
<text x="94.2" y="144.5">28</text>
<text x="94.2" y="147.1">29</text>
<text x="94.2" y="149.6">30</text>
<text x="135.3" y="144.5">8</text>
<text x="135.3" y="149.6">9</text>
<text x="94.2" y="152.1">31</text>
<text x="94.2" y="154.7">32</text>
<text x="134.8" y="152.1">10</text>
<text x="94.2" y="157.2">33</text>
<text x="94.2" y="159.8">34</text>
<text x="134.8" y="157.2">20</text>
<text x="134.8" y="159.8">15</text>
<text x="94.2" y="164.8">21</text>
<text x="94.9" y="164.8">2</text>
</g>
</svg>
